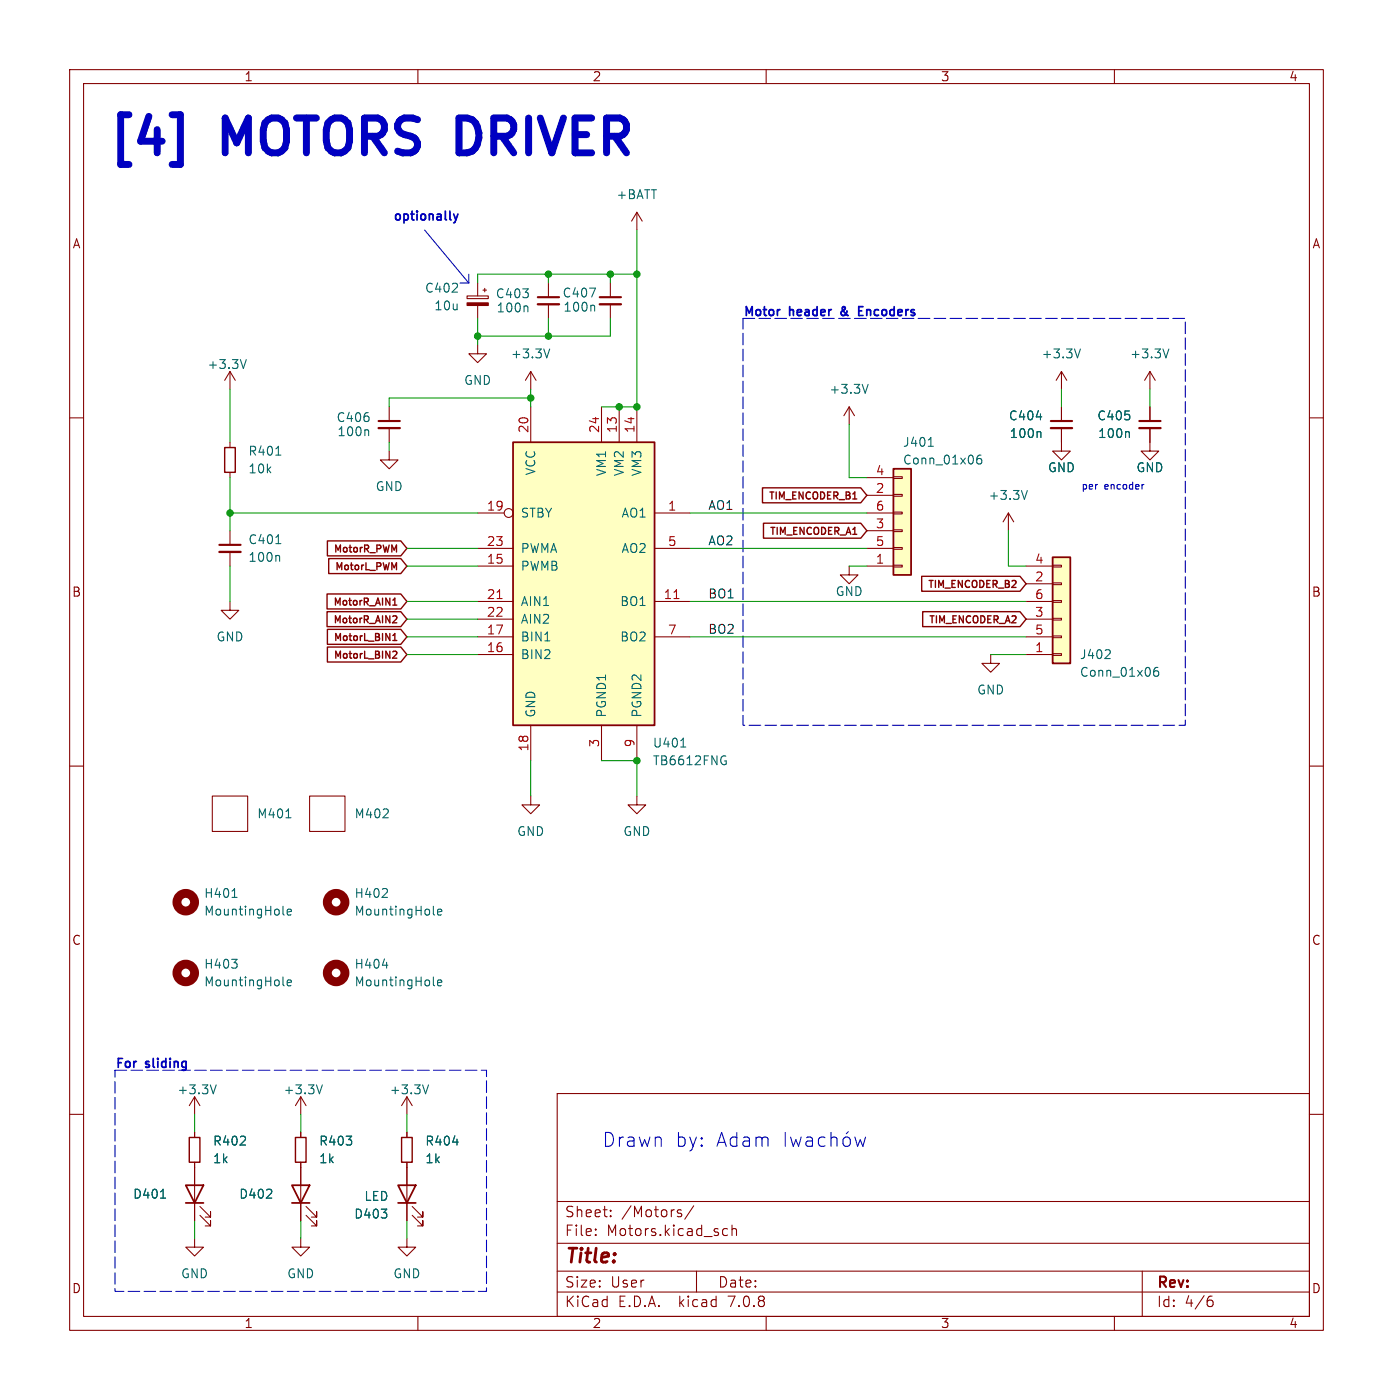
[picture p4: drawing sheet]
<svg xmlns="http://www.w3.org/2000/svg" width="200mm" height="201mm" viewBox="0 0 200 201" stroke-linecap="round" stroke-linejoin="round" font-family="sans-serif">
<g fill="none" stroke="#840000" stroke-width=".15">
<path d="M10 10h180v181h-180zM12 12h176v177h-176zM60 10v2M110 10v2M160 10v2M91.4 30.5v2.5M91.4 30.5l-.7 1.2M91.4 30.5l.8 1.2M10 60h2M33 53.3v2.6M33 53.3l-.7 1.3M33 53.3l.8 1.3"/>
<path d="M55.9 58.4v2.1M67.1 42.5h3v.4h-3zM68.6 49.5v1.3h1.2l-1.2 1.3-1.3-1.3h1.3M68.6 40.6v1.9M68.6 43.9v1.8M69.3 41.7h.5M69.6 41.4v.5M76.2 53.3v2.6M76.2 58.4v5.1M76.2 53.3l-.8 1.3M76.2 53.3l.8 1.3M78.7 40.6v2.1"/>
<path d="M78.7 43.7v2M86.4 58.4v5.1M87.6 40.6v2.1M87.6 43.7v2M88.9 58.4v5.1M91.4 58.4v5.1M121.9 58.4l-.7 1.3M121.9 58.4v2.6M121.9 58.4l.8 1.3M152.4 53.3v2.6M152.4 58.4v2.1M152.4 53.3l-.8 1.3"/>
<path d="M152.4 53.3l.8 1.3M165.1 53.3l-.8 1.3M165.1 53.3v2.6M165.1 58.4v2.1M165.1 53.3l.8 1.3M188 60h2M33 63.5v.8M33 67.8v.8M33 76.2v2M33 79.2v2.1M55.9 64.8v1.2h1.2l-1.2 1.3-1.3-1.3h1.3M55.9 61.5v2"/>
<path d="M68.6 73.7h3.8M68.6 78.7h5.1M94 73.7h5.1M94 78.7h5.1M124.5 73.7h3.8M124.5 78.7h3.8M124.5 71.1h3.8M124.5 76.2h3.8M124.5 68.6h3.8M128.3 78.6h1.2v.3h-1.2zM128.3 76.1h1.2v.2h-1.2zM128.3 73.5h1.2v.3h-1.2z"/>
<path d="M128.3 71h1.2v.2h-1.2zM128.3 68.5h1.2v.2h-1.2zM144.8 73.7l-.8 1.2M144.8 73.7v2.5M144.8 73.7l.7 1.2M152.4 61.5v3.3h1.3l-1.3 1.2-1.3-1.2h1.3M165.1 61.5v3.3h1.3l-1.3 1.2-1.3-1.2h1.3M33 86.4v1.2h1.3l-1.3 1.3-1.3-1.3h1.3M68.6 86.4h5.1M68.6 81.3h5.1M68.6 94h5.1M68.6 91.4h5.1"/>
<path d="M68.6 88.9h5.1M94 86.4h5.1M94 91.4h5.1M121.9 81.3v1.2h1.3l-1.3 1.3-1.3-1.3h1.3M124.5 81.3h3.8M128.3 81.2h1.2v.2h-1.2zM142.2 94v1.2h1.3l-1.3 1.3-1.2-1.3h1.2M147.3 86.4h3.8M147.3 81.3h3.8M147.3 94h3.8M147.3 91.4h3.8M147.3 88.9h3.8"/>
<path d="M147.3 83.8h3.8M151.1 93.9h1.3v.2h-1.3zM151.1 91.3h1.3v.3h-1.3zM151.1 88.8h1.3v.2h-1.3zM151.1 86.2h1.3v.3h-1.3zM151.1 83.7h1.3v.2h-1.3zM151.1 81.2h1.3v.2h-1.3zM10 110h2M30.5 114.3h5.1v5.1h-5.1zM44.4 114.3h5.1v5.1h-5.1zM76.2 114.3v1.3h1.3l-1.3 1.2-1.3-1.2h1.3M76.2 104.1v5.1"/>
<path d="M86.4 104.1v5.1M91.4 114.3v1.3h1.3l-1.3 1.2-1.2-1.2h1.2M91.4 104.1v5.1M188 110h2M10 160h2M27.9 157.5v2.5M27.9 157.5l.8 1.2M27.9 157.5l-.7 1.2M43.2 157.5v2.5M43.2 157.5l.7 1.2M43.2 157.5l-.8 1.2M58.4 157.5l.8 1.2"/>
<path d="M58.4 157.5v2.5M58.4 157.5l-.7 1.2M80 157h108v32h-108zM188 160h2M27.9 177.8v1.3h1.3l-1.3 1.2-1.2-1.2h1.2M27.9 162.6v.7M27.9 166.9v8.4M28.7 174.5l1.5 1.5v-.7v.7h-.7M28.7 173.2l1.5 1.6v-.8v.8h-.7M43.2 177.8v1.3h1.2l-1.2 1.2-1.3-1.2h1.3M43.2 162.6v.7M43.2 166.9v8.4"/>
<path d="M43.9 174.5l1.6 1.5v-.7v.7h-.8M43.9 173.2l1.6 1.6v-.8v.8h-.8M58.4 177.8v1.3h1.3l-1.3 1.2-1.3-1.2h1.3M58.4 162.6v.7M58.4 166.9v8.4M59.2 174.5l1.5 1.5v-.7v.7h-.8M59.2 173.2l1.5 1.6v-.8v.8h-.8M80 178.5h108M80 172.5h108M85.5 177.3v.1M85.5 176.5v.1M87.7 174.6v.1"/>
<path d="M87.7 173.8v.1M97.5 174.2l.3 .1 .1 .2-.2 .2h-.3M97.5 173.7l.3 .1M99.6 173.1l-1.3 2M103.9 177.3h.6M103.9 176.5h.6M105.1 176.5a.37 .37 0 0 1 .6 .1v.8M105.1 175.9v1.5M60 189v2M80 185.5h108M80 182.5h108M100 182.5v3"/>
<path d="M110 189v2M160 189v2M164 182.5v6.5M173.6 186.7h.3l.3 .3-.1 .5-.2 .1h-.3M174 186.1l-.4 .1"/>
<circle cx="73" cy="73.7" r=".63"/>
</g>
<path d="M73.7 63.5h20.3v40.6h-20.3zM128.3 67.3h2.5v15.2h-2.5zM151.1 80h2.6v15.2h-2.6zM26.7 170.2h2.5l-1.3 2.5zM26.7 172.7h2.5M41.9 170.2h2.5l-1.2 2.5zM41.9 172.7h2.5M57.1 170.2h2.6l-1.3 2.5zM57.1 172.7h2.6" fill="none" stroke="#840000" stroke-width=".25"/>
<g fill="none" stroke="#006464" stroke-width=".15">
<path d="M35.4 51.6l-.5 1.3M75.6 43.9l.2 .2v.7M78.9 50.1l-.4 1.3M84.6 41.4h.9l-.5 1.2M85.2 43.8l.2 .2v.7M124.6 55.2l-.4 1.3M148.8 59.9h.8M155.1 50.1l-.4 1.3M167.8 50.1l-.4 1.3M39.6 65.3h.7M39.6 78.1h.7M40 79.7l.1 .2v.7"/>
<path d="M52.7 61.7l.2 .2v.7M133.3 64.1h.7M140.8 65.3a.5 .5 0 0 0-.6 .6v.5l.2 .2h.3l.2-.1 .1-.4-.2-.2-.3-.1-.3 .3M147.5 70.4l-.4 1.3M149.3 62l.1 .2v.6M162 62l.1 .2v.6M78.2 92h.7M159.3 93.4l.1 .1-.1 .3-.7 .8h.8M166.2 95.8a.5 .5 0 0 0-.6 .6v.5l.2 .1 .3 .1 .2-.1 .1-.4-.2-.2-.3-.1-.3 .3M41.1 117.4h.7M97.7 107.3h.8M103.9 108.5l.3 .1"/>
<path d="M104 109.3h.3v.4l-.3 .1M33.3 137.7h.7l-.4 .5M33.3 128.8h.7M34 138.3v.6M40.6 131.2l.2 .2M41.2 131l.6-.2v-.2l-.4-.1-.2 .2 .1 .6h.5M54.8 128.8h.8M54.9 138.6h.8M55.6 127.7v.4M62.2 131.2l.2 .2M62.8 131l.6-.2v-.2l-.4-.1-.2 .2 .1 .6h.5M31 155.8l-.4 1.2"/>
<path d="M40.6 141.4l.2 .1M41.2 141.1l.6-.1v-.2l-.4-.1-.2 .2 .1 .6h.5M46.3 155.8l-.4 1.2M61.5 155.8l-.4 1.2M62.2 141.4l.2 .1M62.8 141.1l.6-.1v-.2l-.4-.1-.2 .2 .1 .6h.5M23.1 172h.7M65 164h.8"/>
</g>
<path d="M77.2 43.7h3.1M86.1 43.7h3.1M31.5 79.2h3M54.4 61.5h3M150.9 61.5h3M163.6 61.5h3" fill="none" stroke="#840000" stroke-width=".33"/>
<path d="M77.2 42.7h3.1M86.1 42.7h3.1M31.5 78.2h3M54.4 60.5h3M150.9 60.5h3M163.6 60.5h3" fill="none" stroke="#840000" stroke-width=".3"/>
<g fill="#ffffc2" stroke="#ffffc2" stroke-width=".14">
<path d="M73.7 63.5h20.3v40.6h-20.3z"/>
<path d="M151.1 80h2.6v15.2h-2.6z"/>
<path d="M128.3 67.3h2.5v15.2h-2.5z"/>
</g>
<path d="M71.4 85.9h.7M96.8 85.9h.7" fill="none" stroke="#a90000" stroke-width=".15"/>
<g fill="none" stroke="#840000" stroke-width=".2">
<path d="M32.3 64.3h1.5v3.5h-1.5zM47 77.7h10.5l.9 1-.9 1.1h-10.5zM109.5 70h14.1l.9 1.1-.9 1.1h-14.1zM109.6 75.1h14l.9 1.1-.9 1.1h-14zM47 87.8h10.5l.9 1.1-.9 1.1h-10.5zM47 85.3h10.5l.9 1.1-.9 1h-10.5zM47 90.4h10.5l.9 1-.9 1.1h-10.5zM47 92.9h10.5l.9 1.1-.9 1.1h-10.5zM47.2 80.2h10.3l.9 1.1-.9 1.1h-10.3zM56.4 92h.6M56.4 86.9h.6M56.6 91.1l.1-.1v1"/>
<path d="M56.8 93.5l.2 .2-.1 .2-.5 .6h.6M56.9 88.5l.1 .1-.1 .3-.5 .5h.6M132.3 82.7h14.1l.9 1.1-.9 1.1h-14.1zM132.5 87.8h13.9l.9 1.1-.9 1.1h-13.9zM27.2 163.3h1.5v3.6h-1.5zM42.4 163.3h1.5v3.6h-1.5zM57.7 163.3h1.5v3.6h-1.5z"/>
</g>
<g fill="none" stroke="#840000" stroke-width="1.3">
<circle cx="26.7" cy="139.7" r="1.27"/>
<circle cx="26.7" cy="129.5" r="1.27"/>
<circle cx="48.3" cy="129.5" r="1.27"/>
<circle cx="48.3" cy="139.7" r="1.27"/>
</g>
<path d="M67.1 43.5h3v.4h-3z" fill="#840000" stroke="#840000" stroke-width=".15"/>
<path d="M65.1 30.7l.3 .9M65.4 31.6l-.1 .3M65.7 30.7l-.3 .9M120.8 44.8v.4M123.3 44.6h.4M123.9 44h-.6v1.3h.6" fill="none" stroke="#0000c2" stroke-width=".25"/>
<g fill="none" stroke="#0000c2" stroke-width=".15">
<path d="M61 33l6.3 7.6M67.3 39.4v1.2M66 40.6h1.3M164.2 69.6h-.1M112.7 162.6v2M113.5 163.3l.4 1.3 .4-1 .4 1 .3-1.3M115.8 163.4l.2-.1 .6 .1 .1 .1v1.1M116.7 163.7l-.7 .1a.39 .39 0 0 0-.3 .4 .39 .39 0 0 0 .3 .4l.7-.1M118.5 163.4l-.6-.1-.4 .3v.6l.2 .3 .2 .1 .6-.1M119.3 163.5a.5 .5 0 0 1 .9 0v1.1M119.3 162.6v2M121.1 163.5a.54 .54 0 0 1 .6-.2 .54 .54 0 0 1 .4 .3v.6a.54 .54 0 0 1-.5 .4 .54 .54 0 0 1-.6-.4z"/>
<path d="M121.8 162.5l-.3 .3M122.7 163.3l.4 1.3 .4-1 .4 1 .4-1.3"/>
</g>
<path d="M24.7 16.5h1.2v7.1h-1.2M67.1 16.9h-1.2v5h1.2" fill="none" stroke="#0000c2" stroke-width="1"/>
<path d="M106.7 45.7h63.5v58.4h-63.5v-58.4M16.5 153.7h53.3v31.7h-53.3v-31.7" fill="none" stroke="#0000c2" stroke-width=".15" stroke-dasharray="1.7 .6"/>
<g fill="none" stroke="#009600" stroke-width=".15">
<path d="M78.7 39.4v1.2M87.6 39.4v1.2M91.4 39.4h-22.8v1.2M91.4 33v25.4h-5M33 55.9v7.6M68.6 45.7v3.8M76.2 55.9v2.5M76.2 57.1h-20.3v1.3M78.7 45.7v2.6M87.6 45.7v2.6h-19M152.4 55.9v2.5M165.1 55.9v2.5"/>
<path d="M33 73.7h35.6M33 68.6v7.6M55.9 63.5v1.3M58.4 78.7h10.2M99.1 73.7h25.4M99.1 78.7h25.4M121.9 61v7.6h2.6M144.8 76.2v5.1h2.5M33 81.3v5.1M58.4 91.4h10.2M58.4 88.9h10.2M58.4 86.4h10.2"/>
<path d="M58.4 81.3h10.2M58.4 94h10.2M99.1 91.4h48.2M99.1 86.4h48.2M121.9 81.3h2.6M142.2 94h5.1M76.2 109.2v5.1M86.4 109.2h5v5.1M27.9 160v2.6M27.9 175.3v2.5M43.2 160v2.6M43.2 175.3v2.5"/>
<path d="M58.4 160v2.6M58.4 175.3v2.5"/>
</g>
<g fill="#009600" stroke="#009600" stroke-width=".15">
<circle cx="91.4" cy="58.4" r=".46"/>
<circle cx="91.4" cy="39.4" r=".46"/>
<circle cx="87.6" cy="39.4" r=".46"/>
<circle cx="78.7" cy="39.4" r=".46"/>
<circle cx="88.9" cy="58.4" r=".46"/>
<circle cx="78.7" cy="48.3" r=".46"/>
<circle cx="68.6" cy="48.3" r=".46"/>
<circle cx="76.2" cy="57.1" r=".46"/>
<circle cx="33" cy="73.7" r=".46"/>
<circle cx="91.4" cy="109.2" r=".46"/>
</g>
<g font-size="7" fill="#0000c2">
<text x="15.2" y="22.6">[4]</text>
<text x="32.5" y="22.6">MOTORS</text>
<text x="68" y="22.6">DRIVER</text>
</g>
<g font-size="2.8" fill="#0000c2">
<text x="86.4" y="164.9">Drawn</text>
<text x="96.9" y="164.9">by:</text>
<text x="102.8" y="164.9">Adam</text>
</g>
<text font-size="2.8" fill="#840000" x="81" y="181.9">Title:</text>
<g font-size="2.1" fill="#840000">
<text x="81" y="177.7">File:</text>
<text x="81" y="175">Sheet:</text>
<text x="87.1" y="177.7">Motors.kicad_sch</text>
<text x="89.2" y="175">/Motors/</text>
<text x="81" y="185.1">Size:</text>
<text x="87.7" y="185.1">User</text>
<text x="103" y="185.1">Date:</text>
<text x="166" y="185.3">Rev:</text>
<text x="81" y="187.9">KiCad</text>
<text x="88.7" y="187.9">E.D.A.</text>
<text x="97.6" y="187.9">kicad</text>
<text x="104.8" y="187.9">7.0.8</text>
<text x="166" y="187.9">Id:</text>
<text x="170.1" y="187.9">4/6</text>
</g>
<g font-size="1.8" fill="#840000">
<text x="35" y="11.9">1</text>
<text x="85" y="11.9">2</text>
<text x="135" y="11.9">3</text>
<text x="185" y="11.9">4</text>
<text x="10.3" y="35.9">A</text>
<text x="188.3" y="35.9">A</text>
<text x="10.3" y="85.9">B</text>
<text x="188.3" y="85.9">B</text>
<text x="10.3" y="135.9">C</text>
<text x="188.3" y="135.9">C</text>
<text x="10.3" y="185.9">D</text>
<text x="188.3" y="185.9">D</text>
<text x="35" y="190.9">1</text>
<text x="85" y="190.9">2</text>
<text x="135" y="190.9">3</text>
<text x="185" y="190.9">4</text>
</g>
<g font-size="1.8" fill="#006464">
<text x="88.4" y="28.8">+BATT</text>
<text x="60.9" y="42.2">C402</text>
<text x="62.3" y="44.8">10u</text>
<text x="71.1" y="43">C403</text>
<text x="71.2" y="45.1">100n</text>
<text x="80.7" y="42.9">C407</text>
<text x="80.8" y="45">100n</text>
<text x="29.7" y="53.2">+3.3V</text>
<text x="73.3" y="51.7">+3.3V</text>
<text x="149.5" y="51.7">+3.3V</text>
<text x="162.2" y="51.7">+3.3V</text>
<text x="66.5" y="55.5">GND</text>
<text x="119" y="56.7">+3.3V</text>
<text x="35.6" y="65.6">R401</text>
<text x="48.2" y="60.8">C406</text>
<text x="48.3" y="62.8">100n</text>
<text x="129.5" y="64.4">J401</text>
<text x="144.7" y="60.6">C404</text>
<text x="144.9" y="63.1">100n</text>
<text x="157.4" y="60.6">C405</text>
<text x="157.6" y="63.1">100n</text>
<text x="35.6" y="68.2">10k</text>
<text x="53.8" y="70.7">GND</text>
<text x="77.1" y="68.3" transform="rotate(-90 77.1 68.3)">VCC</text>
<text x="87.2" y="68.5" transform="rotate(-90 87.2 68.5)">VM1</text>
<text x="89.8" y="68.5" transform="rotate(-90 89.8 68.5)">VM2</text>
<text x="92.3" y="68.5" transform="rotate(-90 92.3 68.5)">VM3</text>
<text x="129.5" y="66.9">Conn_01x06</text>
<text x="141.8" y="72">+3.3V</text>
<text x="150.4" y="68">GND</text>
<text x="163.1" y="68">GND</text>
<text x="74.7" y="74.5">STBY</text>
<text x="89.1" y="74.5">AO1</text>
<text x="35.6" y="78.3">C401</text>
<text x="35.6" y="80.9">100n</text>
<text x="74.7" y="82.1">PWMB</text>
<text x="74.7" y="79.6">PWMA</text>
<text x="89.1" y="79.6">AO2</text>
<text x="74.7" y="87.2">AIN1</text>
<text x="74.7" y="89.8">AIN2</text>
<text x="89" y="87.2">BO1</text>
<text x="119.9" y="85.8">GND</text>
<text x="31" y="92.3">GND</text>
<text x="74.7" y="94.8">BIN2</text>
<text x="74.7" y="92.3">BIN1</text>
<text x="89" y="92.3">BO2</text>
<text x="154.9" y="94.8">J402</text>
<text x="140.2" y="99.9">GND</text>
<text x="154.9" y="97.4">Conn_01x06</text>
<text x="77.1" y="103.1" transform="rotate(-90 77.1 103.1)">GND</text>
<text x="87.2" y="103.1" transform="rotate(-90 87.2 103.1)">PGND1</text>
<text x="92.3" y="103.1" transform="rotate(-90 92.3 103.1)">PGND2</text>
<text x="93.6" y="107.5">U401</text>
<text x="93.6" y="110.1">TB6612FNG</text>
<text x="36.8" y="117.7">M401</text>
<text x="50.8" y="117.7">M402</text>
<text x="74.2" y="120.2">GND</text>
<text x="89.4" y="120.2">GND</text>
<text x="29.2" y="129.1">H401</text>
<text x="29.2" y="131.7">MountingHole</text>
<text x="50.8" y="129.1">H402</text>
<text x="50.8" y="131.7">MountingHole</text>
<text x="29.2" y="139.3">H403</text>
<text x="29.2" y="141.8">MountingHole</text>
<text x="50.8" y="139.3">H404</text>
<text x="50.8" y="141.8">MountingHole</text>
<text x="25.4" y="157.3">+3.3V</text>
<text x="40.6" y="157.3">+3.3V</text>
<text x="55.9" y="157.3">+3.3V</text>
<text x="30.5" y="164.7">R402</text>
<text x="30.5" y="167.2">1k</text>
<text x="45.7" y="164.7">R403</text>
<text x="45.7" y="167.2">1k</text>
<text x="61" y="164.7">R404</text>
<text x="61" y="167.2">1k</text>
<text x="19" y="172.3">D401</text>
<text x="34.3" y="172.3">D402</text>
<text x="52.2" y="172.6">LED</text>
<text x="50.8" y="175.2">D403</text>
<text x="25.9" y="183.7">GND</text>
<text x="41.1" y="183.7">GND</text>
<text x="56.4" y="183.7">GND</text>
</g>
<g font-size="1.8" fill="#0000c2">
<text x="56.4" y="31.8">optionally</text>
<text x="106.7" y="45.5">Motor</text>
<text x="113.4" y="45.5">header</text>
<text x="121.3" y="45.5">&amp;</text>
<text x="124.4" y="45.5">Encoders</text>
<text x="16.5" y="153.4">For</text>
<text x="21" y="153.4">sliding</text>
</g>
<g font-size="1.8" fill="#a90000">
<text x="75.9" y="62.3" transform="rotate(-90 75.9 62.3)">20</text>
<text x="86.1" y="62.3" transform="rotate(-90 86.1 62.3)">24</text>
<text x="88.6" y="62.3" transform="rotate(-90 88.6 62.3)">13</text>
<text x="91.2" y="62.3" transform="rotate(-90 91.2 62.3)">14</text>
<text x="125.7" y="70.9">2</text>
<text x="125.7" y="68.3">4</text>
<text x="69.8" y="73.4">19</text>
<text x="95.8" y="73.4">1</text>
<text x="125.7" y="75.9">3</text>
<text x="125.7" y="73.4">6</text>
<text x="69.8" y="81">15</text>
<text x="69.8" y="78.5">23</text>
<text x="95.8" y="78.5">5</text>
<text x="125.7" y="81">1</text>
<text x="125.7" y="78.5">5</text>
<text x="148.5" y="83.6">2</text>
<text x="148.5" y="81">4</text>
<text x="69.8" y="86.1">21</text>
<text x="69.8" y="88.6">22</text>
<text x="95.2" y="86.1">11</text>
<text x="148.5" y="88.6">3</text>
<text x="148.5" y="86.1">6</text>
<text x="69.8" y="93.7">16</text>
<text x="69.8" y="91.2">17</text>
<text x="95.8" y="91.2">7</text>
<text x="148.5" y="93.7">1</text>
<text x="148.5" y="91.2">5</text>
<text x="75.9" y="108" transform="rotate(-90 75.9 108)">18</text>
<text x="86.1" y="107.4" transform="rotate(-90 86.1 107.4)">3</text>
<text x="91.2" y="107.4" transform="rotate(-90 91.2 107.4)">9</text>
</g>
<g font-size="1.8" fill="#0f0f0f">
<text x="101.6" y="73.3">AO1</text>
<text x="101.6" y="78.4">AO2</text>
<text x="101.6" y="86">BO1</text>
<text x="101.6" y="91.1">BO2</text>
</g>
<g font-size="1.4" fill="#840000">
<text x="110.2" y="72">TIM_ENCODER_B1</text>
<text x="110.3" y="77.1">TIM_ENCODER_A1</text>
<text x="47.7" y="79.6">MotorR_PWM</text>
<text x="47.9" y="82.2">MotorL_PWM</text>
<text x="47.7" y="89.8">MotorR_AIN2</text>
<text x="47.7" y="87.2">MotorR_AIN1</text>
<text x="133" y="84.7">TIM_ENCODER_B2</text>
<text x="133.2" y="89.8">TIM_ENCODER_A2</text>
<text x="47.7" y="92.3">MotorL_BIN1</text>
<text x="47.7" y="94.9">MotorL_BIN2</text>
</g>
<g font-size="1.4" fill="#0000c2">
<text x="155.2" y="70.4">per</text>
<text x="158.6" y="70.4">encoder</text>
</g>
</svg>
